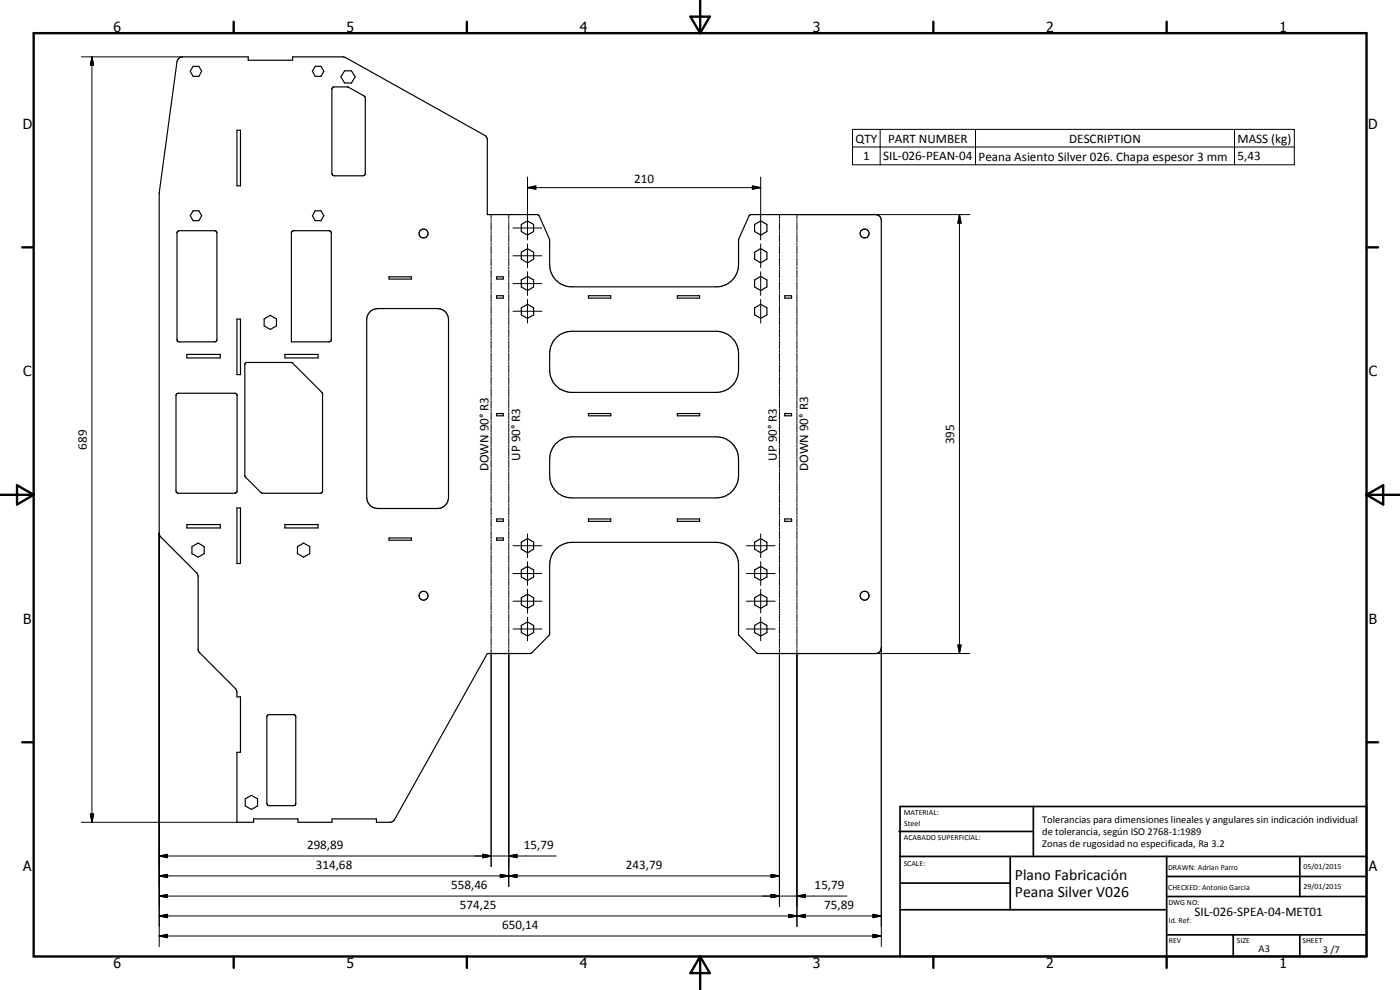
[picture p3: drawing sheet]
<svg xmlns="http://www.w3.org/2000/svg" width="420mm" height="297mm" viewBox="0 0 420 297" stroke-linecap="round" stroke-linejoin="round" font-family="sans-serif">
<g fill="none" stroke="#000" stroke-width=".35">
<path d="M53.7 17.5l1.1-.4h19.7v1h13.3v-1h15l1 .2 42.1 23.6 .4 .8v22.7l15.3 .1 3.3 7.3 .1 7.6a6.6 6.6 0 0 0 6.7 6.7h43.3a6.7 6.7 0 0 0 6.6-6.7v-7.5l3.2-7.1 .4-.4h37.6a1.73 1.73 0 0 1 1.7 1.7v128.3a1.71 1.71 0 0 1-1.7 1.7l-35.7-.1-5.5-5.6v-21a6.7 6.7 0 0 0-6.6-6.7h-43.3a6.7 6.7 0 0 0-6.7 6.7l-.1 21.1-5.6 5.5-13 .1-27.9 49.8-.9 .7-4.5 .1v-1h-13.4v1h-10.2v-1h-13.3v1h-5v-21h1.1v-16.6h-1.1a2.9 2.9 0 0 0-.3-2.3l-11.3-11.6v-22.2l-.2-.7-11.2-11.3-.3-.8v-102.3l5.3-39.4zM57.9 19.9h1.8l.8 1.5-.8 1.5h-1.8l-.8-1.5zM94.6 19.9h1.7l.9 1.5-.9 1.5h-1.7l-.8-1.5zM71.1 39.1h1.1v16.7h-1.1zM99.8 26.3l.3-.2h4.3l5 2.8 .2 .3v22.9l-.5 .6h-8.8l-.7-.5v-25.5zM103.4 21.3h2.1l1.1 1.8-1.1 1.8h-2.1l-1.1-1.8zM53.3 69.4l.5-.2h10.7l.6 .5v32.4l-.3 .4-11 .1-.4-.1-.3-.4v-32.4zM57.9 63.2h1.8l.8 1.5-.8 1.5h-1.8l-.8-1.5zM87.7 69.4l.4-.2h10.7l.6 .5v32.4l-.3 .4-11.7 .1v-32.9zM94.6 63.2h1.7l.9 1.5-.9 1.5h-1.7l-.8-1.5zM156.5 75.7l1.8-1.1 1.8 1.1v2.1l-1.8 1.1-1.8-1.1zM156.5 67.4l1.8-1.1 1.8 1.1v2.1l-1.8 1-1.8-1z"/>
<path d="M226.5 75.7l1.8-1.1 1.9 1.1v2.1l-1.9 1.1-1.8-1.1zM226.5 67.4l1.8-1.1 1.9 1.1v2.1l-1.9 1-1.8-1zM71.1 95.8h1.1v16.6h-1.1zM79.3 95.7l1.8-1.1 1.9 1.1v2.1l-1.9 1-1.8-1zM111 93.6l1.1-.8 1.3-.2h17.9a3.3 3.3 0 0 1 3.3 3.3v53.3a3.3 3.3 0 0 1-3.3 3.4h-17.9a3.3 3.3 0 0 1-3.3-3.4v-53.3l.2-1.3zM116.7 83.1h6.8v.6h-6.8zM149 83.1h2v.6h-2zM149 88.7h2v.8h-2zM156.5 84l1.8-1.1 1.8 1.1v2.1l-1.8 1.1-1.8-1.1zM156.5 92.3l1.8-1 1.8 1v2.2l-1.8 1-1.8-1zM176.6 88.7h6.7v.8h-6.7zM203.3 88.7h6.7v.8h-6.7z"/>
<path d="M226.5 84l1.8-1.1 1.9 1.1v2.1l-1.9 1.1-1.8-1.1zM226.5 92.3l1.8-1 1.9 1v2.2l-1.9 1-1.8-1zM235.5 88.7h2.1v.8h-2.1zM53 118.2l.5-.2h17l.6 .3 .1 29.2-.4 .4-17.3 .1-.6-.3-.1-29zM56.1 106.3h10v1.1h-10zM73.7 108.9l.3-.1h13.4l9.3 9.1 .1 29.6-.2 .3-.4 .2h-17.4l-.5-.2-4.7-4.8-.1-33.8zM85.5 106.3h10v1.1h-10zM166.7 101.6a6.9 6.9 0 0 1 5-2.2h43.3a6.7 6.7 0 0 1 6.6 6.7v4.9a6.7 6.7 0 0 1-6 6.7h-44.6a6.7 6.7 0 0 1-6-6.7v-4.9a6.9 6.9 0 0 1 1.7-4.5zM149 124.1h2v.7h-2zM166.7 133.2a6.7 6.7 0 0 1 5-2.1h43.3a6.7 6.7 0 0 1 6.6 6.6v5a6.7 6.7 0 0 1-6.6 6.7h-43.3a6.7 6.7 0 0 1-6.7-6.7l.1-6.2 .6-1.8zM176.6 124.1h6.7v.7h-6.7zM203.3 124.1h6.7v.7h-6.7z"/>
<path d="M235.5 124.1h2.1v.7h-2.1zM56.1 157.4h10v1h-10zM71.1 152.4h1.1v16.7h-1.1zM85.5 157.4h10v1h-10zM149 155.7h2v.7h-2zM176.6 155.7h6.7v.7h-6.7zM203.3 155.7h6.7v.7h-6.7zM235.5 155.7h2.1v.7h-2.1zM57.6 164l1.9-1.1 1.8 1.1v2.1l-1.8 1.1-1.9-1.1zM89.3 164l1.8-1.1 1.9 1.1v2.1l-1.9 1.1-1.8-1.1zM116.7 161.4h6.8v.7h-6.8zM149 161.4h2v.7h-2z"/>
<path d="M156.5 162.7l1.8-1.1 1.8 1.1v2.1l-1.8 1.1-1.8-1.1zM156.5 171l1.8-1 1.8 1v2.1l-1.8 1.1-1.8-1.1zM156.5 179.3l1.8-1 1.8 1v2.2l-1.8 1-1.8-1zM226.5 162.7l1.8-1.1 1.9 1.1v2.1l-1.9 1.1-1.8-1.1zM226.5 171l1.8-1 1.9 1v2.1l-1.9 1.1-1.8-1.1zM226.5 179.3l1.8-1 1.9 1v2.2l-1.9 1-1.8-1zM156.5 187.7l1.8-1.1 1.8 1.1v2.1l-1.8 1-1.8-1zM226.5 187.7l1.8-1.1 1.9 1.1v2.1l-1.9 1-1.8-1zM80.3 214.6l.3-.2h7.7l.5 .5v26.3l-.5 .5h-7.7l-.5-.5v-26.1zM73.6 239.7l1.9-1.1 1.8 1.1v2.1l-1.8 1.1-1.9-1.1z"/>
<circle cx="127.1" cy="70.1" r="1.35"/>
<circle cx="259.5" cy="70.1" r="1.36"/>
<circle cx="127.1" cy="178.7" r="1.35"/>
<circle cx="259.5" cy="178.7" r="1.32"/>
</g>
<g fill="none" stroke="#000" stroke-width=".3">
<path d="M24.4 17.1h30.4M27.6 17.1l.5 2.5h-1zM27.6 17.1v229.6M255.9 38.8h132.5v10.6h-132.5zM264.1 38.8v10.6M292.8 38.8v10.6M370.5 38.8v10.6M158.3 56.3l2.5-.5v1zM158.3 56.3h70M158.3 53.1v18.9M225.8 55.8l2.5 .5-2.5 .5zM228.3 53.1v18.9"/>
<path d="M255.9 44.1h132.5M147.4 64.4v1.2M147.4 65.9v.6M147.4 66.8v2.3M147.4 69.5v.5M147.4 70.4v2.3M147.4 73v.6M147.4 73.9v2.3M147.4 76.6v.5M147.4 77.5v2.3M152.7 64.4v1.2M152.7 65.9v.6"/>
<path d="M152.7 66.8v2.3M152.7 69.5v.5M152.7 70.4v2.3M152.7 73v.6M152.7 73.9v2.3M152.7 76.6v.5M152.7 77.5v2.3M154 68.4h8.6M154 76.8h8.6M158.3 73.2v7.1M228.3 73.2v7.1M233.9 64.4v1.2"/>
<path d="M233.9 65.9v.6M233.9 66.8v2.3M233.9 69.5v.5M233.9 70.4v2.3M233.9 73v.6M233.9 73.9v2.3M233.9 76.6v.5M233.9 77.5v2.3M239.2 65.9v.6M239.2 66.8v2.3M239.2 69.5v.5M239.2 70.4v2.3"/>
<path d="M239.2 73v.6M239.2 73.9v2.3M239.2 76.6v.5M239.2 77.5v2.3M287.9 64.4l.5 2.5h-.9zM287.9 64.4v131.7M291.1 64.4h-51.9v1.2M147.4 80.1v.6M147.4 81v2.4M147.4 83.7v.5M147.4 84.6v2.3M147.4 87.2v.6"/>
<path d="M147.4 88.1v2.4M147.4 90.8v.6M147.4 91.7v2.4M147.4 94.4v.6M147.4 95.2v2.4M147.4 97.9v.6M147.4 98.8v2.4M152.7 80.1v.6M152.7 81v2.4M152.7 83.7v.5M152.7 84.6v2.3M152.7 87.2v.6"/>
<path d="M152.7 88.1v2.4M152.7 90.8v.6M152.7 91.7v2.4M152.7 94.4v.6M152.7 95.2v2.4M152.7 97.9v.6M152.7 98.8v2.4M154 85.1h8.6M154 93.4h8.6M158.3 81.5v7.1M158.3 89.8v7.1M228.3 81.5v7.1"/>
<path d="M228.3 89.8v7.1M233.9 80.1v.6M233.9 81v2.4M233.9 83.7v.5M233.9 84.6v2.3M233.9 87.2v.6M233.9 88.1v2.4M233.9 90.8v.6M233.9 91.7v2.4M233.9 94.4v.6M233.9 95.2v2.4M233.9 97.9v.6"/>
<path d="M233.9 98.8v2.4M239.2 80.1v.6M239.2 81v2.4M239.2 83.7v.5M239.2 84.6v2.3M239.2 87.2v.6M239.2 88.1v2.4M239.2 90.8v.6M239.2 91.7v2.4M239.2 94.4v.6M239.2 95.2v2.4M239.2 97.9v.6"/>
<path d="M239.2 98.8v2.4M147.4 101.5v.6M147.4 102.4v2.3M147.4 105v.6M147.4 105.9v2.4M147.4 108.6v.6M147.4 109.5v2.3M147.4 112.1v.6M147.4 113v2.4M147.4 115.7v.6M147.4 116.6v2.4M147.4 119.3v.5"/>
<path d="M152.7 101.5v.6M152.7 102.4v2.3M152.7 105v.6M152.7 105.9v2.4M152.7 108.6v.6M152.7 109.5v2.3M152.7 112.1v.6M152.7 113v2.4M152.7 115.7v.6M152.7 116.6v2.4M152.7 119.3v.5M233.9 101.5v.6"/>
<path d="M233.9 102.4v2.3M233.9 105v.6M233.9 105.9v2.4M233.9 108.6v.6M233.9 109.5v2.3M233.9 112.1v.6M233.9 113v2.4M233.9 115.7v.6M233.9 116.6v2.4M233.9 119.3v.5M239.2 101.5v.6M239.2 102.4v2.3"/>
<path d="M239.2 105v.6M239.2 105.9v2.4M239.2 108.6v.6M239.2 109.5v2.3M239.2 112.1v.6M239.2 113v2.4M239.2 115.7v.6M239.2 116.6v2.4M239.2 119.3v.5M147.4 120.1v2.4M147.4 122.8v.6M147.4 123.7v2.4"/>
<path d="M147.4 126.4v.6M147.4 127.3v2.4M147.4 129.9v.7M147.4 130.8v2.4M147.4 133.5v.6M147.4 134.4v2.4M147.4 137v.7M147.4 138v2.3M152.7 120.1v2.4M152.7 122.8v.6M152.7 123.7v2.4M152.7 126.4v.6"/>
<path d="M152.7 127.3v2.4M152.7 129.9v.7M152.7 130.8v2.4M152.7 133.5v.6M152.7 134.4v2.4M152.7 137v.7M152.7 138v2.3M233.9 120.1v2.4M233.9 122.8v.6M233.9 123.7v2.4M233.9 126.4v.6M233.9 127.3v2.4"/>
<path d="M233.9 129.9v.7M233.9 130.8v2.4M233.9 133.5v.6M233.9 134.4v2.4M233.9 137v.7M233.9 138v2.3M239.2 120.1v2.4M239.2 122.8v.6M239.2 123.7v2.4M239.2 126.4v.6M239.2 127.3v2.4M239.2 129.9v.7"/>
<path d="M239.2 130.8v2.4M239.2 133.5v.6M239.2 134.4v2.4M239.2 137v.7M239.2 138v2.3M47.8 159.9v124.1M147.4 140.6v.6M147.4 141.5v2.4M147.4 144.2v.6M147.4 145.1v2.3M147.4 147.7v.6M147.4 148.6v2.4"/>
<path d="M147.4 151.3v.6M147.4 152.2v2.4M147.4 154.9v.5M147.4 155.7v2.4M147.4 158.4v.6M147.4 159.3v2.4M152.7 140.6v.6M152.7 141.5v2.4M152.7 144.2v.6M152.7 145.1v2.3M152.7 147.7v.6M152.7 148.6v2.4"/>
<path d="M152.7 151.3v.6M152.7 152.2v2.4M152.7 154.9v.5M152.7 155.7v2.4M152.7 158.4v.6M152.7 159.3v2.4M233.9 140.6v.6M233.9 141.5v2.4M233.9 144.2v.6M233.9 145.1v2.3M233.9 147.7v.6M233.9 148.6v2.4"/>
<path d="M233.9 151.3v.6M233.9 152.2v2.4M233.9 154.9v.5M233.9 155.7v2.4M233.9 158.4v.6M233.9 159.3v2.4M239.2 140.6v.6M239.2 141.5v2.4M239.2 144.2v.6M239.2 145.1v2.3M239.2 147.7v.6M239.2 148.6v2.4"/>
<path d="M239.2 151.3v.6M239.2 152.2v2.4M239.2 154.9v.5M239.2 155.7v2.4M239.2 158.4v.6M239.2 159.3v2.4M147.4 162v.6M147.4 162.9v2.3M147.4 165.5v.6M147.4 166.4v2.4M147.4 169.1v.6M147.4 170v2.3"/>
<path d="M147.4 172.6v.6M147.4 173.5v2.4M147.4 176.2v.6M147.4 177.1v2.4M147.4 179.7v.6M152.7 162v.6M152.7 162.9v2.3M152.7 165.5v.6M152.7 166.4v2.4M152.7 169.1v.6M152.7 170v2.3M152.7 172.6v.6"/>
<path d="M152.7 173.5v2.4M152.7 176.2v.6M152.7 177.1v2.4M152.7 179.7v.6M154 163.7h8.6M154 172.1h8.6M158.3 160.2v7.1M158.3 168.5v7.1M158.3 176.8v7.1M224 163.7h8.6M224 172.1h8.6M228.3 160.2v7.1"/>
<path d="M228.3 168.5v7.1M228.3 176.8v7.1M233.9 162v.6M233.9 162.9v2.3M233.9 165.5v.6M233.9 166.4v2.4M233.9 169.1v.6M233.9 170v2.3M233.9 172.6v.6M233.9 173.5v2.4M233.9 176.2v.6M233.9 177.1v2.4"/>
<path d="M233.9 179.7v.6M239.2 162v.6M239.2 162.9v2.3M239.2 165.5v.6M239.2 166.4v2.4M239.2 169.1v.6M239.2 170v2.3M239.2 172.6v.6M239.2 173.5v2.4M239.2 176.2v.6M239.2 177.1v2.4M239.2 179.7v.6"/>
<path d="M147.4 180.6v2.4M147.4 183.3v.6M147.4 184.2v2.4M147.4 186.9v.6M147.4 187.7v2.4M147.4 190.4v.6M147.4 191.3v2.4M147.4 194v.6M147.4 194.9v65.1M152.7 180.6v2.4M152.7 183.3v.6M152.7 184.2v2.4"/>
<path d="M152.7 186.9v.6M152.7 187.7v2.4M152.7 190.4v.6M152.7 191.3v2.4M152.7 194v.6M152.7 194.9v71.1M154 180.4h8.6M154 188.7h8.6M158.3 185.2v7.1M224 180.4h8.6M224 188.7h8.6M228.3 185.2v7.1"/>
<path d="M233.9 180.6v2.4M233.9 183.3v.6M233.9 184.2v2.4M233.9 186.9v.6M233.9 187.7v2.4M233.9 190.4v.6M233.9 191.3v2.4M233.9 194v.6M233.9 194.9v77.1M239.2 180.6v2.4M239.2 183.3v.6M239.2 184.2v2.4"/>
<path d="M239.2 186.9v.6M239.2 187.7v2.4M239.2 190.4v.6M239.2 191.3v2.4M239.2 194v.6M239.2 194.9v83.1M239.2 196.1h51.9M264.5 194.4v89.6M287.5 193.5h.9l-.5 2.6zM24.4 246.7h46.7M27.1 244.2h1l-.5 2.5zM47.8 256.8l2.5-.5v1z"/>
<path d="M47.8 256.8h119.1M144.9 256.3l2.5 .5-2.5 .5zM152.7 256.8l2.4-.5v1zM47.8 262.8l2.5-.5v1zM47.8 268.9l2.5-.5v.9zM47.8 274.8l2.5-.5v1zM47.8 262.8h186.1M47.8 268.9h206.4M47.8 274.8h216.7M150.1 262.3l2.6 .5-2.6 .5zM152.7 262.8l2.4-.5v1zM231.4 268.4l2.5 .5-2.5 .4z"/>
<path d="M231.4 262.3l2.5 .5-2.5 .5zM236.7 274.3l2.5 .5-2.5 .5zM239.2 268.9l2.5-.5v.9zM239.2 274.8l2.5-.5v1zM262 274.3l2.5 .5-2.5 .5zM47.8 280.8l2.5-.5v1zM47.8 280.8h216.7M262 280.3l2.5 .5-2.5 .5z"/>
</g>
<g fill="none" stroke="#000" stroke-width=".71">
<path d="M10.1 9.9h400v277.1h-400zM70.1 6.5v3.4M140.1 6.5v3.4M207.2 5h5.8l-2.9 4.9zM210.1 0v9.9M280.1 6.5v3.4M350.1 6.5v3.4M6.7 74.2h3.4M410.1 74.2h3.5M.1 148.5h10M5.1 145.6l5 2.9-5 2.9zM410.1 148.5h10"/>
<path d="M410.1 148.5l5-2.9v5.8zM6.7 222.7h3.4M410.1 222.7h3.5M70.1 287v3.4M140.1 287v3.4M210.1 287v10M210.1 287l2.9 5h-5.8zM280.1 287v3.4M350.1 287v3.4"/>
</g>
<g fill="none" stroke="#000" stroke-width=".51">
<path d="M269.8 249.5h40.3M270.1 242h140v45h-140zM270.1 257h140M303.2 257v16M310.1 242v15M350.1 257v30M390.1 257v12M270.1 265h33.1M270.1 273h80M350.1 269h60M350.1 263h60M350.1 280.5h60"/>
<path d="M370.1 280.5v6.5M390.1 280.5v6.5"/>
</g>
<g fill="#000">
<path d="M27.6 17.1l.5 2.5h-1zM158.3 56.3l2.5-.5v1zM225.8 55.8l2.5 .5-2.5 .5zM287.9 64.4l.5 2.5h-.9zM287.5 193.5h.9l-.5 2.6zM27.1 244.2h1l-.5 2.5zM47.8 256.8l2.5-.5v1zM144.9 256.3l2.5 .5-2.5 .5zM152.7 256.8l2.4-.5v1zM47.8 262.8l2.5-.5v1zM47.8 268.9l2.5-.5v.9zM47.8 274.8l2.5-.5v1z"/>
<path d="M150.1 262.3l2.6 .5-2.6 .5zM152.7 262.8l2.4-.5v1zM231.4 268.4l2.5 .5-2.5 .4zM231.4 262.3l2.5 .5-2.5 .5zM236.7 274.3l2.5 .5-2.5 .5zM239.2 268.9l2.5-.5v.9zM239.2 274.8l2.5-.5v1zM262 274.3l2.5 .5-2.5 .5zM47.8 280.8l2.5-.5v1zM262 280.3l2.5 .5-2.5 .5z"/>
</g>
<g font-size="4.7">
<text x="304.6" y="263.9">Plano Fabricación</text>
<text x="304.6" y="269.3">Peana Silver V026</text>
</g>
<g font-size="4.2">
<text x="34" y="9.6">6</text>
<text x="104" y="9.6">5</text>
<text x="174" y="9.6">4</text>
<text x="244" y="9.6">3</text>
<text x="314" y="9.6">2</text>
<text x="384" y="9.6">1</text>
<text x="6.8" y="38.7">D</text>
<text x="410.6" y="38.7">D</text>
<text x="7" y="112.9">C</text>
<text x="410.8" y="112.9">C</text>
<text x="7" y="187.1">B</text>
<text x="410.8" y="187.1">B</text>
<text x="7" y="261.4">A</text>
<text x="410.8" y="261.4">A</text>
<text x="34" y="290.4">6</text>
<text x="104" y="290.4">5</text>
<text x="174" y="290.4">4</text>
<text x="244" y="290.4">3</text>
<text x="314" y="290.4">2</text>
<text x="384" y="290.4">1</text>
</g>
<g font-size="3.9">
<text x="256.7" y="42.8">QTY</text>
<text x="266.5" y="42.8">PART NUMBER</text>
<text x="320.9" y="42.8">DESCRIPTION</text>
<text x="371.4" y="42.9">MASS (kg)</text>
<text x="259" y="48.1">1</text>
<text x="265" y="48.1">SIL-026-PEAN-04</text>
<text x="293.7" y="48.2">Peana Asiento Silver 026. Chapa espesor 3 mm</text>
<text x="371.4" y="48.1">5,43</text>
<text x="190.3" y="54.8">210</text>
<text x="26.1" y="134.9" transform="rotate(-90 26.1 134.9)">689</text>
<text x="286.4" y="133.3" transform="rotate(-90 286.4 133.3)">395</text>
<text x="146.6" y="141.4" transform="rotate(-90 146.6 141.4)">DOWN 90° R3</text>
<text x="156.1" y="138.2" transform="rotate(-90 156.1 138.2)">UP 90° R3</text>
<text x="233.1" y="138.2" transform="rotate(-90 233.1 138.2)">UP 90° R3</text>
<text x="242.6" y="141.4" transform="rotate(-90 242.6 141.4)">DOWN 90° R3</text>
<text x="92.1" y="254.8">298,89</text>
<text x="157.2" y="254.8">15,79</text>
<text x="94.8" y="260.8">314,68</text>
<text x="187.8" y="260.8">243,79</text>
<text x="135.4" y="266.7">558,46</text>
<text x="244.5" y="266.7">15,79</text>
<text x="138" y="272.8">574,25</text>
<text x="247.3" y="272.8">75,89</text>
<text x="358.5" y="275">SIL-026-SPEA-04-MET01</text>
<text x="150.7" y="278.8">650,14</text>
</g>
<g font-size="3.1">
<text x="312.7" y="246.8">Tolerancias para dimensiones lineales y angulares sin indicación individual</text>
<text x="312.7" y="250.4">de tolerancia, según ISO 2768-1:1989</text>
<text x="312.7" y="254">Zonas de rugosidad no especificada, Ra 3.2</text>
<text x="377.7" y="285.6">A3</text>
<text x="397" y="285.9">3 /7</text>
</g>
<g font-size="2.4">
<text x="271.2" y="244.4">MATERIAL:</text>
<text x="271.3" y="252">ACABADO SUPERFICIAL:</text>
<text x="271.4" y="247.9">Steel</text>
<text x="271.2" y="259.7">SCALE:</text>
<text x="350.6" y="261">DRAWN: Adrian Parro</text>
<text x="391.2" y="260.6">05/01/2015</text>
<text x="350.6" y="267">CHECKED: Antonio Garcia</text>
<text x="391.2" y="266.7">29/01/2015</text>
<text x="350.6" y="271.4">DWG NO:</text>
<text x="350.8" y="276.9">Id. Ref:</text>
<text x="350.8" y="282.8">REV</text>
<text x="371.2" y="282.9">SIZE</text>
<text x="390.9" y="282.9">SHEET</text>
</g>
</svg>
